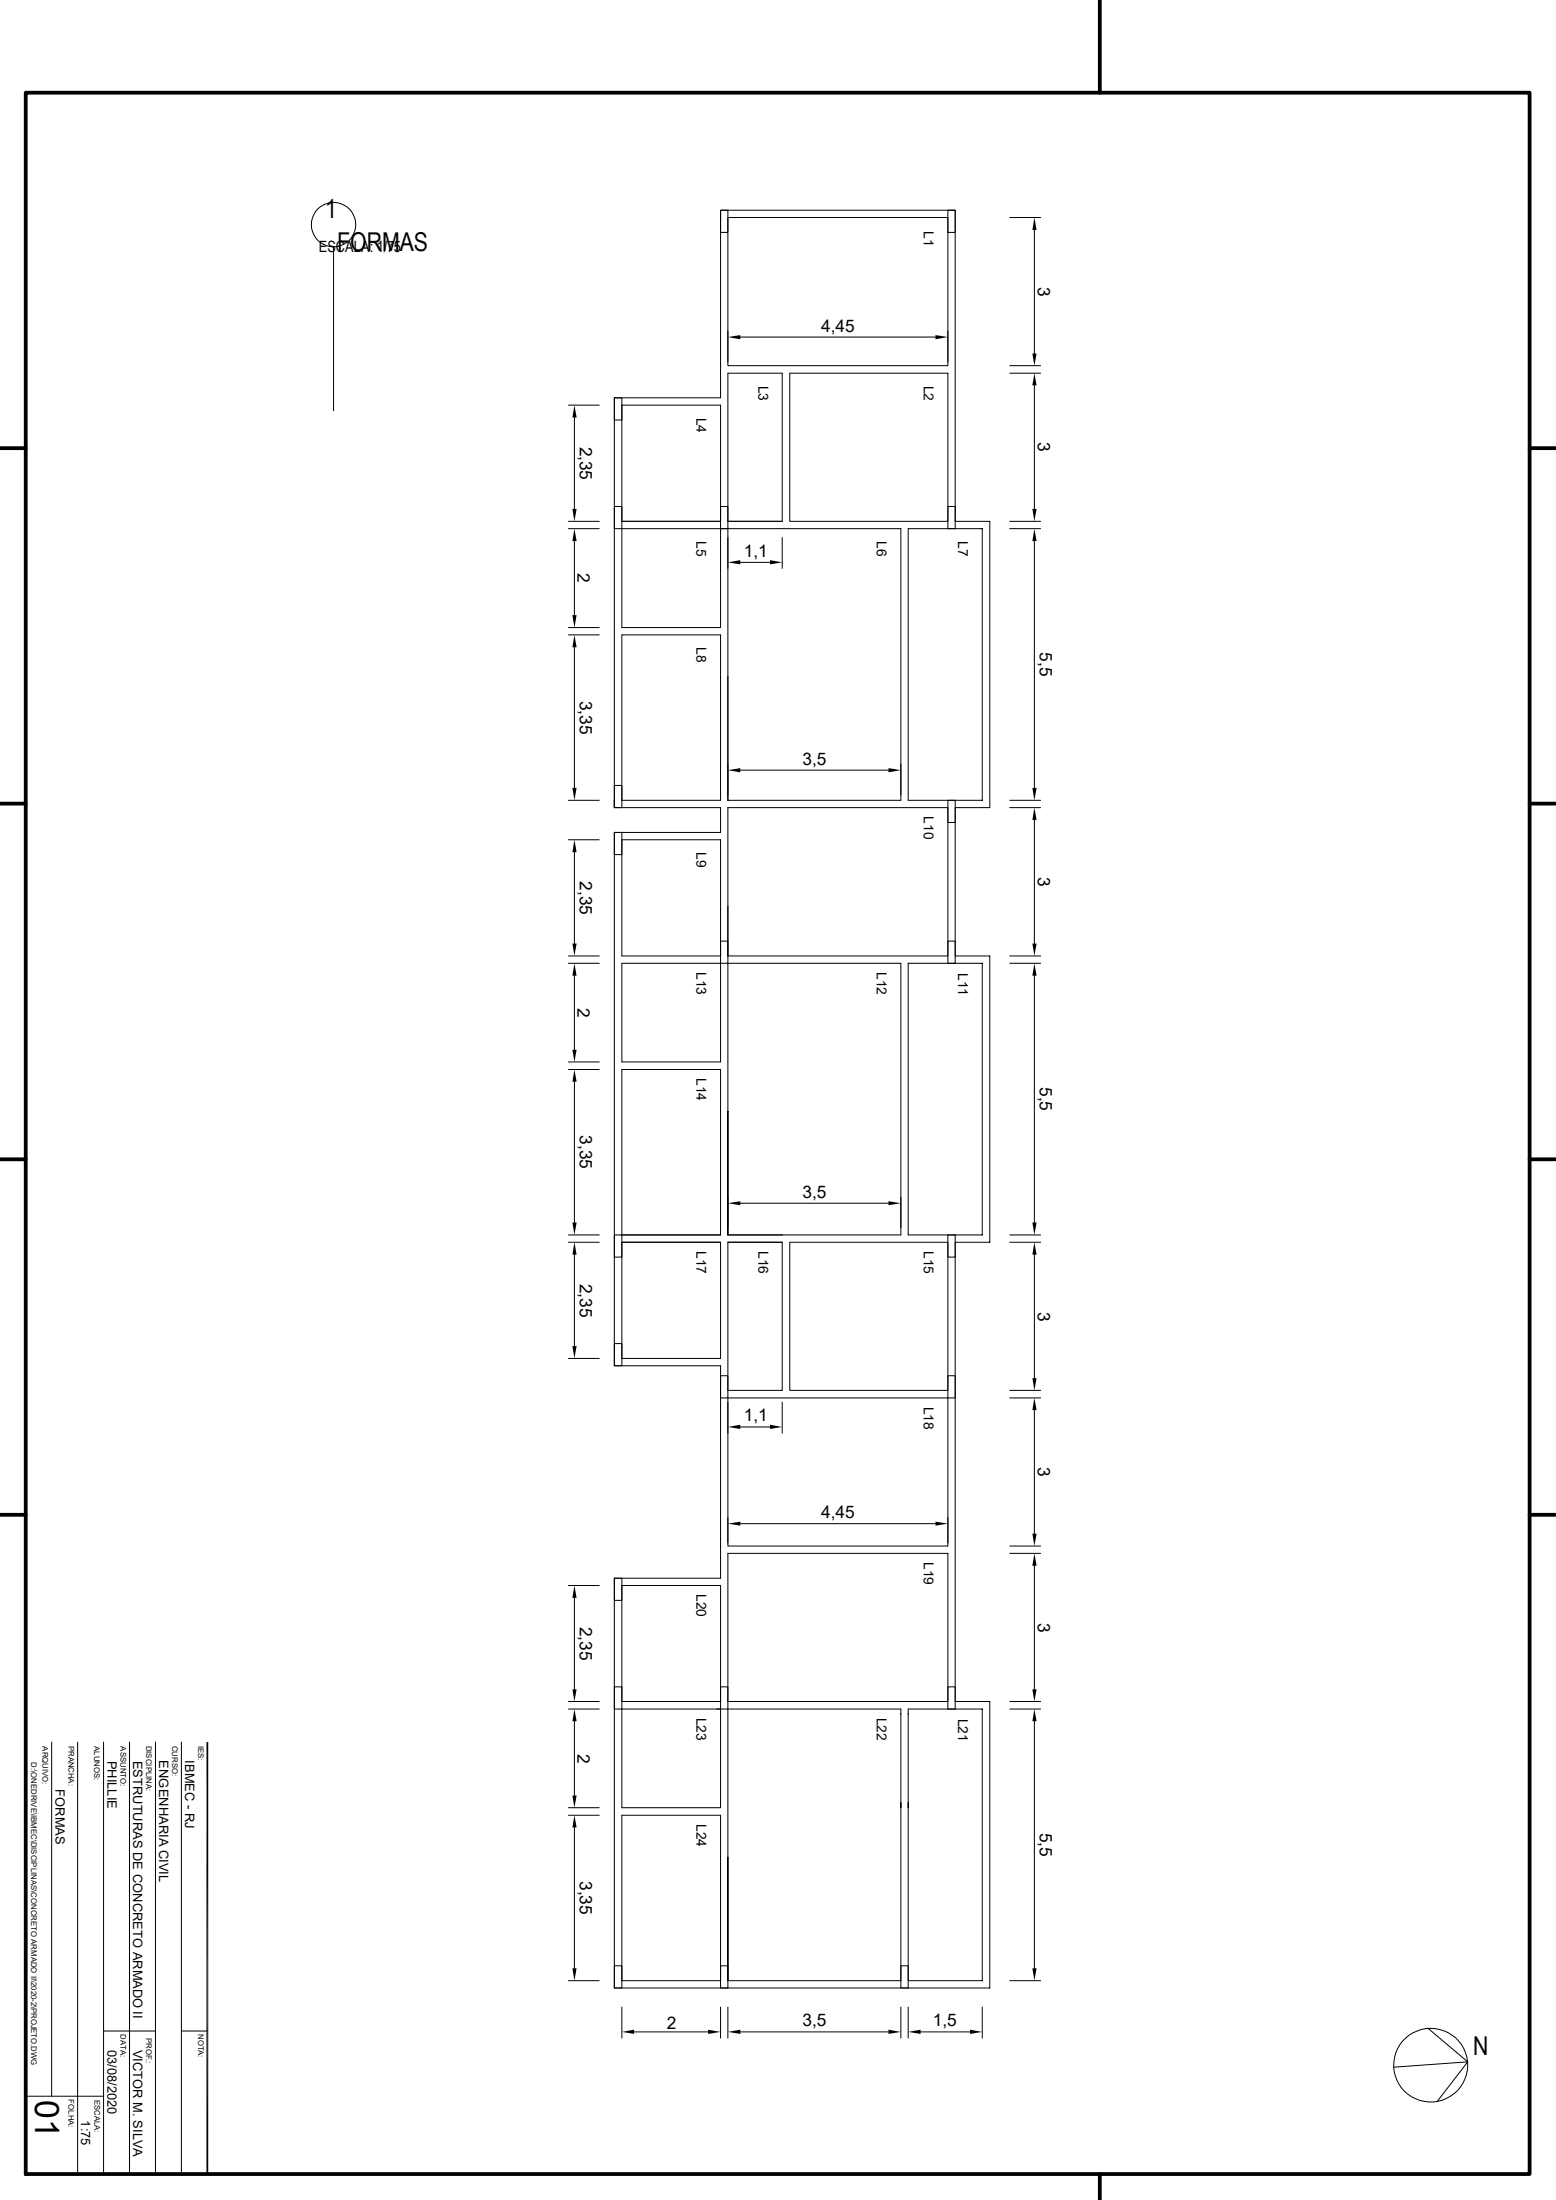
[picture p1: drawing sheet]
<svg xmlns="http://www.w3.org/2000/svg" width="297mm" height="420mm" viewBox="0 0 297 420" stroke-linecap="round" stroke-linejoin="round" font-family="sans-serif">
<g fill="none" stroke="#000" stroke-width=".19">
<path d="M137.5 40.1h1.4v4.3h-1.4zM137.5 40.1h44.8v59.4h6.6v54.7h-6.6v28.3h6.6v54.7h-6.6v87.6h6.6v54.7h-71.6v-78.2h20.2v-40.6h-20.2v-101.8h20.2v-4.7h-20.2v-78.3h20.2zM138.9 41.5h42v28.3h-42zM180.9 40.1h1.4v4.3h-1.4zM117.3 75.9h1.4v4.3h-1.4zM118.7 77.3h18.8v22.2h-18.8zM138.9 71.2h10.4v28.3h-10.4zM150.7 71.2h30.2v28.3h-30.2zM117.3 96.7h1.4v4.2h-1.4zM118.7 99.5h18.8M137.5 96.7h1.4v4.2h-1.4zM180.9 96.7h1.4v4.2h-1.4z"/>
<path d="M137.5 100.9v18.9h-18.8v-18.9h53.3v51.9h-33.1v-51.9M173.4 100.9h14.1v51.9h-14.1zM118.7 121.2h18.8v31.6h-18.8zM117.3 158.9h1.4v4.3h-1.4zM117.3 149.9h1.4v4.3h-1.4zM138.9 154.2h42v28.3h-42zM180.9 152.8h1.4v4.2h-1.4zM118.7 160.3h18.8v22.2h-18.8zM137.5 179.7h1.4v4.2h-1.4zM180.9 179.7h1.4v4.2h-1.4zM118.7 183.9h18.8v18.8h-18.8zM138.9 183.9h33.1v51.9h-33.1z"/>
<path d="M173.4 183.9h14.1v51.9h-14.1zM118.7 204.2h18.8v31.6h-18.8zM117.3 235.8h1.4v4.2h-1.4zM118.7 237.2h18.8v22.1h-18.8zM118.7 237.2h18.8M138.9 237.2h10.4v28.2h-10.4zM150.7 237.2h30.2v28.2h-30.2zM180.9 235.8h1.4v4.2h-1.4zM117.3 256.5h1.4v4.2h-1.4zM137.5 262.6h1.4v4.3h-1.4zM138.9 266.9h42v28.2h-42zM180.9 262.6h1.4v4.3h-1.4z"/>
<path d="M138.9 296.5h42v28.3h-42zM117.3 301.3h1.4v4.2h-1.4zM118.7 302.7h18.8v22.1h-18.8zM117.3 322h1.4v4.3h-1.4zM118.7 326.3h18.8v18.8h-18.8zM137.5 322h1.4v4.3h-1.4zM138.9 326.3h33.1v51.8h-33.1zM173.4 326.3h14.1v51.8h-14.1zM180.9 322h1.4v4.3h-1.4zM118.7 346.5h18.8v31.6h-18.8zM117.3 375.3h1.4v4.2h-1.4zM137.5 375.3h1.4v4.2h-1.4z"/>
<path d="M172 375.3h1.4v4.2h-1.4z"/>
</g>
<g fill="#fff">
<path d="M175 43h4.5v4.9z"/>
<path d="M175 43l4.5 4.9h-4.5z"/>
<path d="M175 72.7h4.5v4.9z"/>
<path d="M175 72.7l4.5 4.9h-4.5z"/>
<path d="M143.5 72.7h4.4v4.9z"/>
<path d="M143.5 72.7l4.4 4.9h-4.4z"/>
<path d="M131.7 78.8h4.4v4.9z"/>
<path d="M131.7 78.8l4.4 4.9h-4.4z"/>
<path d="M131.7 102.4h4.4v4.9z"/>
<path d="M131.7 102.4l4.4 4.9h-4.4z"/>
<path d="M131.7 122.6h4.4v5z"/>
<path d="M131.7 122.6l4.4 5h-4.4z"/>
<path d="M166.1 102.4h4.5v4.9z"/>
<path d="M166.1 102.4l4.5 4.9h-4.5z"/>
<path d="M181.7 102.4h4.4v4.9z"/>
<path d="M181.7 102.4l4.4 4.9h-4.4z"/>
<path d="M175 155.6h4.5v4.9z"/>
<path d="M175 155.6l4.5 4.9h-4.5z"/>
<path d="M131.7 161.8h4.4v4.9z"/>
<path d="M131.7 161.8l4.4 4.9h-4.4z"/>
<path d="M131.7 185.3h4.4v4.9z"/>
<path d="M131.7 185.3l4.4 4.9h-4.4z"/>
<path d="M131.7 205.6h4.4v4.9z"/>
<path d="M131.7 205.6l4.4 4.9h-4.4z"/>
<path d="M166.1 185.3h4.5v4.9z"/>
<path d="M166.1 185.3l4.5 4.9h-4.5z"/>
<path d="M181.7 185.3h4.4v4.9z"/>
<path d="M181.7 185.3l4.4 4.9h-4.4z"/>
<path d="M175 238.6h4.5v4.9z"/>
<path d="M175 238.6l4.5 4.9h-4.5z"/>
<path d="M143.5 238.6h4.4v4.9z"/>
<path d="M143.5 238.6l4.4 4.9h-4.4z"/>
<path d="M131.7 238.6h4.4v4.9z"/>
<path d="M131.7 238.6l4.4 4.9h-4.4z"/>
<path d="M175 268.3h4.5v4.9z"/>
<path d="M175 268.3l4.5 4.9h-4.5z"/>
<path d="M175 298h4.5v4.9z"/>
<path d="M175 298l4.5 4.9h-4.5z"/>
<path d="M131.7 304.1h4.4v4.9z"/>
<path d="M131.7 304.1l4.4 4.9h-4.4z"/>
<path d="M131.7 327.7h4.4v4.9z"/>
<path d="M131.7 327.7l4.4 4.9h-4.4z"/>
<path d="M131.7 348h4.4v4.8z"/>
<path d="M131.7 348l4.4 4.8h-4.4z"/>
<path d="M166.1 327.7h4.5v4.9z"/>
<path d="M166.1 327.7l4.5 4.9h-4.5z"/>
<path d="M181.7 327.7h4.4v4.9z"/>
<path d="M181.7 327.7l4.4 4.9h-4.4z"/>
</g>
<g fill="none" stroke="#000" stroke-width=".19">
<path d="M63.7 47.2v31.2M192.7 41.5h5.9M197.4 43.9v23.6M108.5 77.3h5.9M109.6 79.7v17.5M138.9 63.2v5.9M141.3 64.3h37.3M180.9 63.2v5.9M192.7 69.8h5.9M192.7 71.2h5.9M197.4 73.6v23.6M108.5 99.5h5.9"/>
<path d="M192.7 99.5h5.9M108.5 100.9h5.9M108.5 119.8h5.9M109.6 103.3v14.1M138.9 102.6v5.9M141.3 107.4h5.7M149.3 102.6v5.9M192.7 100.9h5.9M197.4 103.3v47.1M108.5 121.2h5.9M109.6 123.6v26.8M108.5 152.8h5.9"/>
<path d="M138.9 145.8v6M141.3 147h28.3M172 145.8v6M192.7 152.8h5.9M192.7 154.2h5.9M197.4 156.5v23.6M108.5 160.3h5.9M109.6 162.7v17.4M108.5 182.5h5.9M108.5 183.9h5.9M109.6 186.3v14.1M192.7 182.5h5.9"/>
<path d="M192.7 183.9h5.9M197.4 186.3v47.1M108.5 204.2h5.9M108.5 202.7h5.9M109.6 206.5v26.9M108.5 235.8h5.9M108.5 237.2h5.9M109.6 239.5v17.5M138.9 228.5v5.9M141.3 229.7h28.3M172 228.5v5.9M192.7 235.8h5.9"/>
<path d="M192.7 237.2h5.9M197.4 239.5v23.6M108.5 259.3h5.9M138.9 267.7v5.9M141.3 272.4h5.7M149.3 267.7v5.9M192.7 265.4h5.9M192.7 266.9h5.9M197.4 269.2v23.6M138.9 289.7v4.9M141.3 290.9h37.3M180.9 289.7v4.9"/>
<path d="M192.7 295.1h5.9M192.7 296.5h5.9M197.4 298.9v23.6M108.5 302.7h5.9M109.6 305.1v17.4M4.9 332.6v82.4M9.9 332.6v67.6M14.8 332.6v82.4M19.8 332.6v82.4M24.7 332.6v82.4M29.7 332.6v82.4M34.6 332.6v82.4"/>
<path d="M108.5 324.8h5.9M108.5 326.3h5.9M109.6 328.6v14.2M192.7 324.8h5.9M192.7 326.3h5.9M197.4 328.6v47.2M108.5 346.5h5.9M108.5 345.1h5.9M109.6 348.9v26.9M108.5 378.1h5.9M192.7 378.1h5.9M19.8 387.7h9.9"/>
<path d="M34.6 387.7h5M118.7 383.2v5.9M121 387.9h14.2M137.5 383.2v5.9M138.9 383.2v5.9M141.3 387.9h28.3M172 383.2v5.9M173.4 383.2v5.9M175.7 387.9h9.5M187.5 383.2v5.9M266.1 394.6l14.1-1-5.9 7.6M272.5 387.2l7.7 6.4"/>
<path d="M4.9 400.2h14.9"/>
<circle cx="63.7" cy="42.9" r="4.2"/>
<circle cx="273.1" cy="394.2" r="7.1"/>
</g>
<g fill="#000">
<path d="M197.4 41.5l.5 2.4h-.8zM109.6 77.3l.5 2.4h-.8zM138.9 64.3l2.4-.3v.8zM178.6 64l2.3 .3-2.3 .5zM197.1 67.5h.8l-.5 2.3zM197.4 71.2l.5 2.4h-.8zM109.3 97.2h.8l-.5 2.3zM197.1 97.2h.8l-.5 2.3zM109.3 117.4h.8l-.5 2.4zM109.6 100.9l.5 2.4h-.8zM138.9 107.4l2.4-.5v.8zM147 106.9l2.3 .5-2.3 .3z"/>
<path d="M197.4 100.9l.5 2.4h-.8zM109.6 121.2l.5 2.4h-.8zM109.3 150.4h.8l-.5 2.4zM138.9 147l2.4-.4v.8zM169.6 146.6l2.4 .4-2.4 .4zM197.1 150.4h.8l-.5 2.4zM197.4 154.2l.5 2.3h-.8zM109.6 160.3l.5 2.4h-.8zM109.6 183.9l.5 2.4h-.8zM109.3 180.1h.8l-.5 2.4zM197.1 180.1h.8l-.5 2.4zM197.4 183.9l.5 2.4h-.8z"/>
<path d="M109.6 204.2l.5 2.3h-.8zM109.3 200.4h.8l-.5 2.3zM109.6 237.2l.5 2.3h-.8zM109.3 233.4h.8l-.5 2.4zM138.9 229.7l2.4-.4v.8zM169.6 229.3l2.4 .4-2.4 .4zM197.1 233.4h.8l-.5 2.4zM197.4 237.2l.5 2.3h-.8zM109.3 257h.8l-.5 2.3zM138.9 272.4l2.4-.4v.8zM147 272l2.3 .4-2.3 .4zM197.1 263.1h.8l-.5 2.3z"/>
<path d="M197.4 266.9l.5 2.3h-.8zM138.9 290.9l2.4-.4v.8zM178.6 290.5l2.3 .4-2.3 .4zM197.1 292.8h.8l-.5 2.3zM197.4 296.5l.5 2.4h-.8zM109.6 302.7l.5 2.4h-.8zM109.6 326.3l.5 2.3h-.8zM109.3 322.5h.8l-.5 2.3zM197.1 322.5h.8l-.5 2.3zM197.4 326.3l.5 2.3h-.8zM109.6 346.5l.5 2.4h-.8zM109.3 342.8h.8l-.5 2.3z"/>
<path d="M109.3 375.8h.8l-.5 2.3zM197.1 375.8h.8l-.5 2.3zM118.7 387.9l2.3-.4v.8zM135.2 387.5l2.3 .4-2.3 .4zM138.9 387.9l2.4-.4v.8zM169.6 387.5l2.4 .4-2.4 .4zM173.4 387.9l2.3-.4v.8zM185.2 387.5l2.3 .4-2.3 .4z"/>
</g>
<path d="M39.6 332.6v82.4" fill="none" stroke="#000" stroke-width=".34"/>
<path d="M4.9 332.6v82.4" fill="none" stroke="#000" stroke-width=".38"/>
<path d="M4.9 17.7h287.1v397.3h-287.1zM209.9 0v17.7M0 85.6h4.9M292 85.6h4.9M0 153.4h4.9M292 153.4h4.9M0 221.3h4.9M292 221.3h4.9M0 289.2h4.9M292 289.2h4.9M209.9 415v4.9" fill="none" stroke="#000" stroke-width=".72"/>
<text font-size="6.4" x="6.7" y="400.9" transform="rotate(90 6.7 400.9)">01</text>
<g font-size="5">
<text x="62.1" y="41.6">1</text>
<text x="64.3" y="48">FORMAS</text>
<text x="281.2" y="392.3">N</text>
</g>
<g font-size="3.3">
<text x="198.1" y="54.8" transform="rotate(90 198.1 54.8)">3</text>
<text x="156.8" y="63.3">4,45</text>
<text x="110.7" y="85.3" transform="rotate(90 110.7 85.3)">2,35</text>
<text x="198.1" y="84.5" transform="rotate(90 198.1 84.5)">3</text>
<text x="142" y="106.3">1,1</text>
<text x="110.2" y="109.5" transform="rotate(90 110.2 109.5)">2</text>
<text x="198.5" y="124.5" transform="rotate(90 198.5 124.5)">5,5</text>
<text x="110.7" y="133.8" transform="rotate(90 110.7 133.8)">3,35</text>
<text x="153.2" y="146">3,5</text>
<text x="198.1" y="167.4" transform="rotate(90 198.1 167.4)">3</text>
<text x="110.7" y="168.2" transform="rotate(90 110.7 168.2)">2,35</text>
<text x="110.2" y="192.4" transform="rotate(90 110.2 192.4)">2</text>
<text x="198.5" y="207.5" transform="rotate(90 198.5 207.5)">5,5</text>
<text x="110.7" y="216.7" transform="rotate(90 110.7 216.7)">3,35</text>
<text x="153.2" y="228.6">3,5</text>
<text x="110.7" y="245.1" transform="rotate(90 110.7 245.1)">2,35</text>
<text x="198.1" y="250.4" transform="rotate(90 198.1 250.4)">3</text>
<text x="142" y="271.4">1,1</text>
<text x="198.1" y="280.1" transform="rotate(90 198.1 280.1)">3</text>
<text x="156.8" y="289.8">4,45</text>
<text x="110.7" y="310.6" transform="rotate(90 110.7 310.6)">2,35</text>
<text x="198.1" y="309.8" transform="rotate(90 198.1 309.8)">3</text>
<text x="110.2" y="334.8" transform="rotate(90 110.2 334.8)">2</text>
<text x="198.5" y="349.9" transform="rotate(90 198.5 349.9)">5,5</text>
<text x="110.7" y="359.1" transform="rotate(90 110.7 359.1)">3,35</text>
<text x="127.3" y="387.3">2</text>
<text x="153.2" y="386.8">3,5</text>
<text x="178.1" y="386.8">1,5</text>
</g>
<text font-size="3" x="60.8" y="48.1">ESCALA: 1/75</text>
<g font-size="2.6">
<text x="176.3" y="44.1" transform="rotate(90 176.3 44.1)">L1</text>
<text x="144.8" y="73.6" transform="rotate(90 144.8 73.6)">L3</text>
<text x="176.3" y="73.6" transform="rotate(90 176.3 73.6)">L2</text>
<text x="133" y="79.8" transform="rotate(90 133 79.8)">L4</text>
<text x="133" y="103.3" transform="rotate(90 133 103.3)">L5</text>
<text x="167.4" y="103.3" transform="rotate(90 167.4 103.3)">L6</text>
<text x="182.9" y="103.3" transform="rotate(90 182.9 103.3)">L7</text>
<text x="133" y="123.6" transform="rotate(90 133 123.6)">L8</text>
<text x="176.4" y="155.9" transform="rotate(90 176.4 155.9)">L10</text>
<text x="133" y="162.7" transform="rotate(90 133 162.7)">L9</text>
<text x="133" y="185.5" transform="rotate(90 133 185.5)">L13</text>
<text x="167.4" y="185.5" transform="rotate(90 167.4 185.5)">L12</text>
<text x="182.9" y="185.7" transform="rotate(90 182.9 185.7)">L11</text>
<text x="133" y="205.8" transform="rotate(90 133 205.8)">L14</text>
<text x="133" y="238.8" transform="rotate(90 133 238.8)">L17</text>
<text x="144.8" y="238.8" transform="rotate(90 144.8 238.8)">L16</text>
<text x="176.4" y="238.8" transform="rotate(90 176.4 238.8)">L15</text>
<text x="176.4" y="268.5" transform="rotate(90 176.4 268.5)">L18</text>
<text x="176.4" y="298.2" transform="rotate(90 176.4 298.2)">L19</text>
<text x="133" y="304.3" transform="rotate(90 133 304.3)">L20</text>
<text x="133" y="327.9" transform="rotate(90 133 327.9)">L23</text>
<text x="167.4" y="327.9" transform="rotate(90 167.4 327.9)">L22</text>
<text x="182.9" y="328.1" transform="rotate(90 182.9 328.1)">L21</text>
<text x="133" y="348.2" transform="rotate(90 133 348.2)">L24</text>
</g>
<g font-size="2.5">
<text x="10.6" y="341.5" transform="rotate(90 10.6 341.5)">FORMAS</text>
<text x="20.5" y="336.1" transform="rotate(90 20.5 336.1)">PHILLIE</text>
<text x="25.4" y="336.1" transform="rotate(90 25.4 336.1)">ESTRUTURAS DE CONCRETO ARMADO II</text>
<text x="30.4" y="336.1" transform="rotate(90 30.4 336.1)">ENGENHARIA CIVIL</text>
<text x="35.3" y="336.1" transform="rotate(90 35.3 336.1)">IBMEC - RJ</text>
<text x="20.5" y="391.3" transform="rotate(90 20.5 391.3)">03/08/2020</text>
<text x="25.4" y="391.3" transform="rotate(90 25.4 391.3)">VICTOR M. SILVA</text>
<text x="15.5" y="404.8" transform="rotate(90 15.5 404.8)">1:75</text>
</g>
<g font-size="1.5">
<text x="8.1" y="333.4" transform="rotate(90 8.1 333.4)">ARQUIVO:</text>
<text x="13.1" y="333.3" transform="rotate(90 13.1 333.3)">PRANCHA:</text>
<text x="18" y="333.3" transform="rotate(90 18 333.3)">ALUNOS:</text>
<text x="23" y="333.4" transform="rotate(90 23 333.4)">ASSUNTO:</text>
<text x="27.9" y="333.3" transform="rotate(90 27.9 333.3)">DISCIPLINA:</text>
<text x="32.9" y="333.3" transform="rotate(90 32.9 333.3)">CURSO:</text>
<text x="37.8" y="333.3" transform="rotate(90 37.8 333.3)">IES:</text>
<text x="6" y="336.4" transform="rotate(90 6 336.4)">D:\ONEDRIVE\IBMEC\DISCIPLINAS\CONCRETO ARMADO II\2020-2\PROJETO.DWG</text>
<text x="23" y="388.3" transform="rotate(90 23 388.3)">DATA:</text>
<text x="27.9" y="389" transform="rotate(90 27.9 389)">PROF.:</text>
<text x="37.8" y="388.3" transform="rotate(90 37.8 388.3)">NOTA:</text>
<text x="13.1" y="400.8" transform="rotate(90 13.1 400.8)">FOLHA:</text>
<text x="18" y="400.9" transform="rotate(90 18 400.9)">ESCALA:</text>
</g>
</svg>
